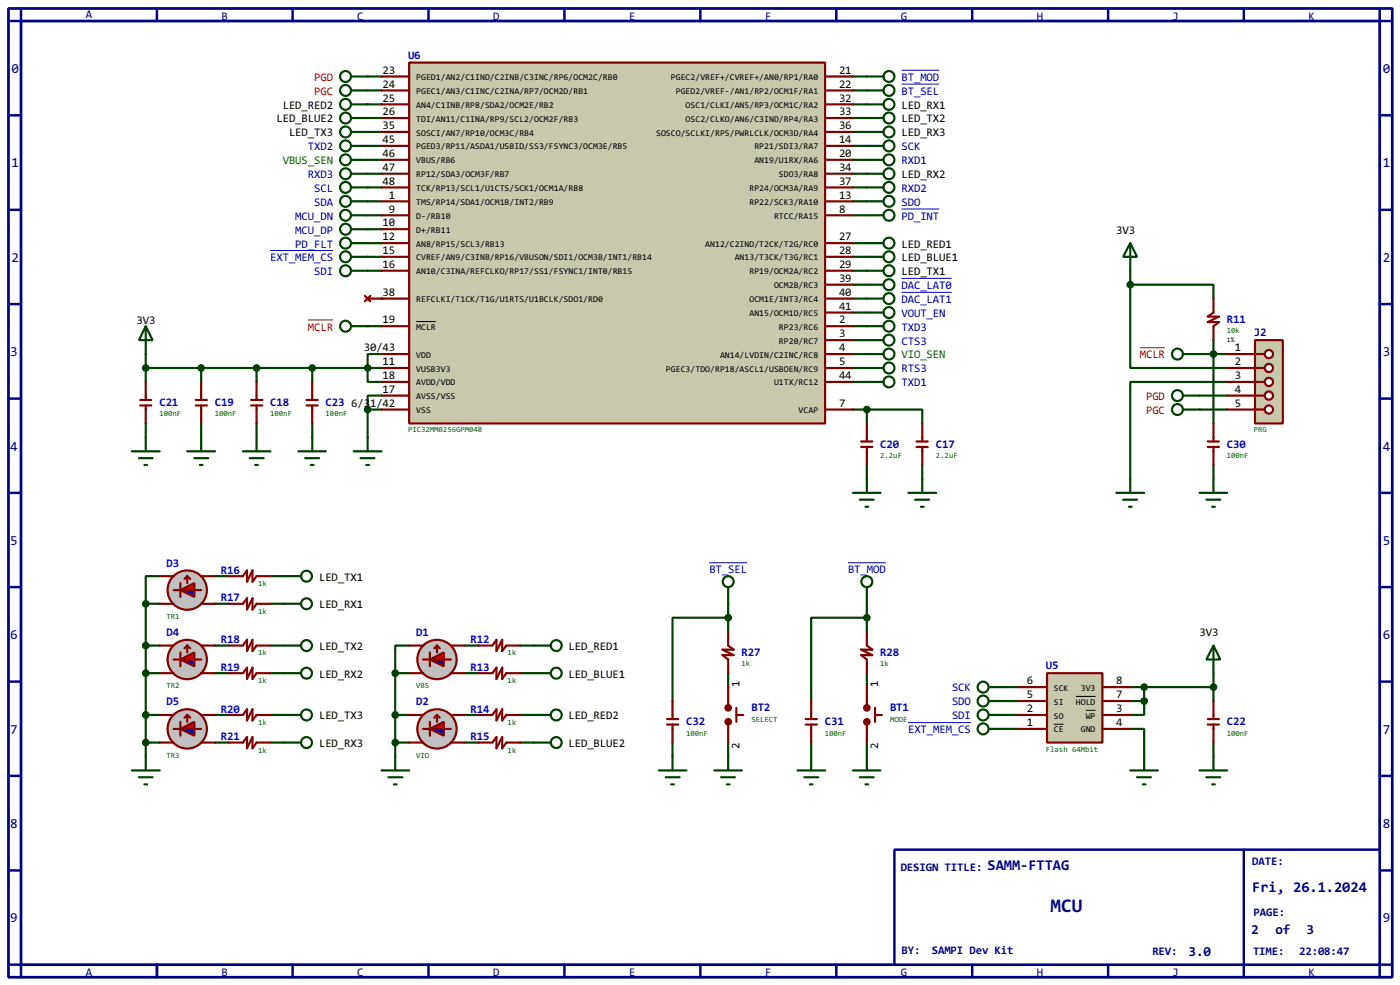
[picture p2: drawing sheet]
<svg xmlns="http://www.w3.org/2000/svg" width="256mm" height="180mm" viewBox="0 0 256 180" stroke-linecap="round" stroke-linejoin="round" font-family="sans-serif">
<path d="M1.6 1.6h253.5v177.3h-253.5zM3.9 3.9h248.9v172.7h-248.9z" fill="none" stroke="#000080" stroke-width=".5"/>
<path d="M3.9 1.6v2.3h-2.3M28.8 1.6v2.3" fill="none" stroke="#000080" stroke-width=".45"/>
<path d="M163.9 155.5h88.9v21.1h-88.9z" fill="#fff" stroke="#000080" stroke-width=".45"/>
<g fill="none" stroke="#000080" stroke-width=".45">
<path d="M53.6 1.6v2.3M78.5 1.6v2.3M103.4 1.6v2.3M128.3 1.6v2.3M153.2 1.6v2.3M178.1 1.6v2.3M203 1.6v2.3M227.9 1.6v2.3M252.8 1.6v2.3h2.3M1.6 21.1h2.3M1.6 38.4h2.3M252.8 21.1h2.3"/>
<path d="M252.8 38.4h2.3M1.6 55.7h2.3M252.8 55.7h2.3M1.6 73h2.3M252.8 73h2.3M1.6 90.2h2.3M252.8 90.2h2.3M1.6 107.5h2.3M252.8 107.5h2.3M1.6 124.8h2.3M252.8 124.8h2.3M1.6 142h2.3"/>
<path d="M1.6 159.3h2.3M227.9 155.5v23.4M252.8 142h2.3M252.8 159.3h2.3M1.6 176.6h2.3v2.3M28.8 176.6v2.3M53.6 176.6v2.3M78.5 176.6v2.3M103.4 176.6v2.3M128.3 176.6v2.3M153.2 176.6v2.3M178.1 176.6v2.3"/>
<path d="M203 176.6v2.3M255.1 176.6h-2.3v2.3"/>
</g>
<g fill="none" stroke="#004000" stroke-width=".4">
<path d="M67.4 14h2.5M67.4 16.6h2.5M67.4 19.1h2.5M156.3 14h2.5M156.3 16.6h2.5M156.3 19.1h2.5M67.4 36.9h2.5M67.4 39.4h2.5M67.4 21.6h2.5M67.4 24.2h2.5M156.3 36.9h2.5M156.3 39.4h2.5"/>
<path d="M156.3 26.7h2.5M156.3 29.3h2.5M156.3 21.6h2.5M156.3 31.8h2.5M156.3 24.2h2.5M156.3 34.3h2.5M67.4 59.7h2.5M67.4 42h2.5M67.4 44.5h2.5M67.4 47h2.5M67.4 49.6h2.5M156.3 59.7h2.5"/>
<path d="M156.3 44.5h2.5M156.3 47h2.5M156.3 49.6h2.5M207.1 52.1v15.3h17.7M207.1 52.1h15.2v2.6M207.1 49.6v2.5M26.7 64.8v5.1M26.7 77.5v2.6M26.7 67.4h43.2M36.9 67.4v2.5M36.9 77.5v2.6M47 67.4v2.5"/>
<path d="M47 77.5v2.6M57.2 67.4v2.5M57.2 77.5v2.6M67.4 75v5.1M67.4 75h2.5M69.9 72.4h-2.5v2.6M69.9 64.8h-2.5v5.1h2.5M156.3 67.4h2.5M156.3 75h2.5M156.3 64.8h2.5M156.3 62.3h2.5M158.8 75h10.2v2.5"/>
<path d="M158.8 75v2.5M219.8 72.4h5M219.8 75h5M219.8 64.8h5M222.3 62.3v15.2M224.8 69.9h-17.7v17.8M158.8 85.1v2.6M169 85.1v2.6M222.3 85.1v2.6M26.7 110.5v28M26.7 118.2h2.6M26.7 110.5h2.6"/>
<path d="M29.3 105.5h-2.6v5M39.4 118.2h2.6M39.4 110.5h2.6M39.4 105.5h2.6M49.6 118.2h2.5M49.6 110.5h2.5M49.6 105.5h2.5M75 118.2h-2.6v5M85.1 118.2h2.6M95.3 118.2h2.5M133.4 113.1h-10.2v15.2M133.4 110.5v5.1"/>
<path d="M158.8 113.1h-10.2v15.2M158.8 110.5v5.1M26.7 130.9h2.6M26.7 123.2h2.6M26.7 135.9h2.6M39.4 130.9h2.6M39.4 123.2h2.6M39.4 135.9h2.6M49.6 130.9h2.5M49.6 123.2h2.5M49.6 135.9h2.5M72.4 130.9h2.6"/>
<path d="M72.4 123.2h2.6M72.4 135.9h2.6M72.4 123.2v15.3M85.1 130.9h2.6M85.1 123.2h2.6M85.1 135.9h2.6M95.3 130.9h2.5M95.3 123.2h2.5M95.3 135.9h2.5M123.2 135.9v2.6M133.4 123.2v2.6M133.4 135.9v2.6"/>
<path d="M148.6 135.9v2.6M158.8 123.2v2.6M158.8 135.9v2.6M184.2 133.4h2.5M184.2 130.9h2.5M184.2 125.8h2.5M184.2 128.3h2.5M207.1 133.4h2.5v5.1M207.1 125.8h15.2M207.1 128.3h2.5M209.6 128.3v2.6h-2.5M209.6 125.8v2.5"/>
<path d="M222.3 123.2v5.1M222.3 135.9v2.6"/>
</g>
<circle cx="69.9" cy="54.7" r=".2" fill="#004000"/>
<g fill="none" stroke="#004000" stroke-width=".4">
<path d="M64.3 29.3h5.6M64.3 34.3h5.6M64.3 36.9h3.1M64.3 39.4h3.1M67.4 26.7h2.5M67.4 31.8h2.5M158.8 26.7h3.1M158.8 29.3h3.1M158.8 36.9h3.1M158.8 39.4h3.1M64.3 42h3.1M64.3 59.7h3.1"/>
<path d="M64.3 49.6h3.1M156.3 52.1h2.5M156.3 54.7h2.5M156.3 57.2h2.5M156.3 69.9h5.6M64.8 82.6h5.1M66.1 83.9h2.5M67.1 85.1h.5M67.4 80.1v2.5M133.4 107.5v3M158.8 107.5v3M222.3 118.2l1.3 2.5h-2.6z"/>
<path d="M222.3 118.2v5M133.4 138.5v2.5M158.8 138.5v2.5M209.6 138.5v2.5M222.3 138.5v2.5M130.9 141h5M132.1 142.3h2.6M133.2 143.6h.5M156.3 141h5M157.5 142.3h2.6M158.6 143.6h.5M207.1 141h5"/>
<path d="M208.3 142.3h2.6M209.4 143.6h.5M219.8 141h5M221 142.3h2.6M222.1 143.6h.5"/>
<circle cx="63.3" cy="34.3" r="1"/>
<circle cx="63.3" cy="36.9" r="1"/>
<circle cx="63.3" cy="39.4" r="1"/>
<circle cx="63.3" cy="29.3" r="1"/>
<circle cx="162.8" cy="36.9" r="1"/>
<circle cx="162.8" cy="39.4" r="1"/>
<circle cx="162.8" cy="26.7" r="1"/>
<circle cx="162.8" cy="29.3" r="1"/>
<circle cx="63.3" cy="42" r="1"/>
<circle cx="63.3" cy="49.6" r="1"/>
<circle cx="63.3" cy="59.7" r="1"/>
<circle cx="162.8" cy="69.9" r="1"/>
<circle cx="133.4" cy="106.5" r="1"/>
<circle cx="158.8" cy="106.5" r="1"/>
</g>
<g fill="none" stroke="#800000" stroke-width=".4">
<path d="M158.8 77.5v3.3M157.8 81.8h2M157.8 80.8h2M158.8 81.8v3.3M133.4 125.8v3.8M133.4 132.1v3.8M134.9 130.9h1.3M134.9 129.6v2.5M158.8 125.8v3.8M158.8 132.1v3.8M160.3 129.6v2.5M160.3 130.9h1.3"/>
<path d="M221.3 131.6h2M221.3 132.6h2M222.3 128.3v3.3M222.3 132.6v3.3"/>
</g>
<path d="M165.2 38.3h6.9M130 103h6.9M155.4 103h6.9" fill="none" stroke="#0000c0" stroke-width=".18"/>
<g fill="#800000" stroke="#800000" stroke-width=".4">
<circle cx="158.8" cy="129.6" r=".5"/>
<circle cx="158.8" cy="132.1" r=".5"/>
<circle cx="133.4" cy="129.6" r=".5"/>
<circle cx="133.4" cy="132.1" r=".5"/>
</g>
<path d="M56.4 58.6h4.6" fill="none" stroke="#f00" stroke-width=".18"/>
<path d="M191.8 123.2h10.2v12.7h-10.2z" fill="#c8c8aa" stroke="#800000" stroke-width=".4"/>
<path d="M186.7 133.4h5.1M186.7 130.9h5.1M186.7 125.8h5.1M186.7 128.3h5.1M202 133.4h5.1M202 130.9h5.1M202 125.8h5.1M202 128.3h5.1" fill="none" stroke="#800000" stroke-width=".4"/>
<path d="M193.1 132.6h1.8M197.1 127.5h3.6M198.9 130h1.8" fill="none" stroke="#000" stroke-width=".18"/>
<g fill="none" stroke="#004000" stroke-width=".4">
<path d="M158.8 14h3.1M158.8 16.6h3.1M64.3 26.7h3.1M64.3 31.8h3.1M158.8 34.3h3.1M64.3 47h3.1M158.8 59.7h3.1M158.8 62.3h3.1M158.8 67.4h3.1M158.8 64.8h3.1M181.2 133.4h3M181.2 130.9h3"/>
<path d="M181.2 125.8h3M181.2 128.3h3"/>
<circle cx="162.8" cy="14" r="1"/>
<circle cx="162.8" cy="16.6" r="1"/>
<circle cx="63.3" cy="26.7" r="1"/>
<circle cx="63.3" cy="31.8" r="1"/>
<circle cx="162.8" cy="34.3" r="1"/>
<circle cx="63.3" cy="47" r="1"/>
<circle cx="162.8" cy="59.7" r="1"/>
<circle cx="162.8" cy="64.8" r="1"/>
<circle cx="162.8" cy="62.3" r="1"/>
<circle cx="162.8" cy="67.4" r="1"/>
<circle cx="180.1" cy="130.9" r="1"/>
<circle cx="180.1" cy="125.8" r="1"/>
<circle cx="180.1" cy="128.3" r="1"/>
<circle cx="180.1" cy="133.4" r="1"/>
</g>
<path d="M165.2 12.9h6.9M165.2 15.4h6.9M49.5 45.9h11.5M166.4 132.3h11.5" fill="none" stroke="#0000c0" stroke-width=".18"/>
<g fill="#004000" stroke="#004000" stroke-width=".4">
<circle cx="222.3" cy="125.8" r=".5"/>
<circle cx="209.6" cy="125.8" r=".5"/>
<circle cx="209.6" cy="128.3" r=".5"/>
</g>
<circle cx="34.3" cy="108" r="3.6" fill="#c0c0c0" stroke="#800000" stroke-width=".4"/>
<path d="M33.1 106.7v2.6" fill="none" stroke="#800000" stroke-width=".4"/>
<path d="M33.1 108h2.5v1.3z" fill="#0000c0" stroke="#800000" stroke-width=".4"/>
<path d="M33.1 108l2.5-1.3v1.3z" fill="#f00" stroke="#800000" stroke-width=".4"/>
<path d="M29.3 110.5h2.5M29.3 105.5h2.5M31.8 108h1.3M34.3 105.5v1.2M34.3 105.5l.6 .5M34.3 105.5l-.5 .5M35.6 108h1.3M36.9 110.5h2.5M36.9 105.5h2.5" fill="none" stroke="#800000" stroke-width=".4"/>
<circle cx="34.3" cy="120.7" r="3.6" fill="#c0c0c0" stroke="#800000" stroke-width=".4"/>
<path d="M33.1 119.4v2.6" fill="none" stroke="#800000" stroke-width=".4"/>
<path d="M33.1 120.7h2.5v1.3z" fill="#0000c0" stroke="#800000" stroke-width=".4"/>
<path d="M33.1 120.7l2.5-1.3v1.3z" fill="#f00" stroke="#800000" stroke-width=".4"/>
<path d="M29.3 118.2h2.5M34.3 118.2v1.2M34.3 118.2l.6 .5M34.3 118.2l-.5 .5M36.9 118.2h2.5M29.3 123.2h2.5M31.8 120.7h1.3M35.6 120.7h1.3M36.9 123.2h2.5" fill="none" stroke="#800000" stroke-width=".4"/>
<circle cx="34.3" cy="133.4" r="3.6" fill="#c0c0c0" stroke="#800000" stroke-width=".4"/>
<path d="M33.1 132.1v2.6" fill="none" stroke="#800000" stroke-width=".4"/>
<path d="M33.1 133.4h2.5v1.3z" fill="#0000c0" stroke="#800000" stroke-width=".4"/>
<path d="M33.1 133.4l2.5-1.3v1.3z" fill="#f00" stroke="#800000" stroke-width=".4"/>
<path d="M29.3 135.9h2.5M29.3 130.9h2.5M31.8 133.4h1.3M34.3 130.9v1.2M34.3 130.9l.6 .5M34.3 130.9l-.5 .5M35.6 133.4h1.3M36.9 135.9h2.5M36.9 130.9h2.5" fill="none" stroke="#800000" stroke-width=".4"/>
<g fill="#004000" stroke="#004000" stroke-width=".4">
<circle cx="26.7" cy="130.9" r=".5"/>
<circle cx="26.7" cy="123.2" r=".5"/>
<circle cx="26.7" cy="118.2" r=".5"/>
<circle cx="26.7" cy="110.5" r=".5"/>
<circle cx="26.7" cy="135.9" r=".5"/>
</g>
<path d="M26.7 138.5v2.5M24.2 141h5.1M25.5 142.3h2.5M26.5 143.6h.5" fill="none" stroke="#004000" stroke-width=".4"/>
<circle cx="80" cy="120.7" r="3.6" fill="#c0c0c0" stroke="#800000" stroke-width=".4"/>
<path d="M78.8 119.4v2.6" fill="none" stroke="#800000" stroke-width=".4"/>
<path d="M78.8 120.7h2.5v1.3z" fill="#0000c0" stroke="#800000" stroke-width=".4"/>
<path d="M78.8 120.7l2.5-1.3v1.3z" fill="#f00" stroke="#800000" stroke-width=".4"/>
<path d="M75 118.2h2.5M80.1 118.2v1.2M80.1 118.2l.5 .5M80.1 118.2l-.5 .5M82.6 118.2h2.5M75 123.2h2.5M77.5 120.7h1.3M81.3 120.7h1.3M82.6 123.2h2.5" fill="none" stroke="#800000" stroke-width=".4"/>
<circle cx="80" cy="133.4" r="3.6" fill="#c0c0c0" stroke="#800000" stroke-width=".4"/>
<path d="M78.8 132.1v2.6" fill="none" stroke="#800000" stroke-width=".4"/>
<path d="M78.8 133.4h2.5v1.3z" fill="#0000c0" stroke="#800000" stroke-width=".4"/>
<path d="M78.8 133.4l2.5-1.3v1.3z" fill="#f00" stroke="#800000" stroke-width=".4"/>
<g fill="none" stroke="#800000" stroke-width=".4">
<path d="M25.7 74.2h2M25.7 73.2h2M26.7 69.9v3.3M26.7 74.2v3.3M35.9 74.2h2M35.9 73.2h2M36.9 69.9v3.3M36.9 74.2v3.3M46 74.2h2.1M46 73.2h2.1M47 69.9v3.3M47 74.2v3.3"/>
<path d="M56.2 74.2h2M56.2 73.2h2M57.2 69.9v3.3M57.2 74.2v3.3M169 77.5v3.3M167.9 81.8h2.1M167.9 80.8h2.1M169 81.8v3.3M42 105.5h2.5l.8-1.1v2.1l1-2.1v2.1l.7-1h2.6M42 110.5h2.5l.8-1v2.1l1-2.1v2.1l.7-1.1h2.6M42 118.2h2.5l.8-1.1v2.1l1-2.1v2.1l.7-1h2.6M87.7 118.2h2.5l.8-1.1v2.1l1-2.1v2.1l.8-1h2.5"/>
<path d="M42 135.9h2.5l.8-1v2.1l1-2.1v2.1l.7-1.1h2.6M42 130.9h2.5l.8-1.1v2.1l1-2.1v2.1l.7-1h2.6M42 123.2h2.5l.8-1v2.1l1-2.1v2.1l.7-1.1h2.6M75 135.9h2.5M75 130.9h2.5M77.5 133.4h1.3M80.1 130.9v1.2M80.1 130.9l.5 .5M80.1 130.9l-.5 .5M81.3 133.4h1.3M82.6 135.9h2.5M82.6 130.9h2.5"/>
<path d="M87.7 135.9h2.5l.8-1v2.1l1-2.1v2.1l.8-1.1h2.5M87.7 130.9h2.5l.8-1.1v2.1l1-2.1v2.1l.8-1h2.5M87.7 123.2h2.5l.8-1v2.1l1-2.1v2.1l.8-1.1h2.5"/>
</g>
<g fill="#004000" stroke="#004000" stroke-width=".4">
<circle cx="72.4" cy="135.9" r=".5"/>
<circle cx="72.4" cy="130.9" r=".5"/>
<circle cx="72.4" cy="123.2" r=".5"/>
<circle cx="26.7" cy="67.4" r=".5"/>
<circle cx="36.8" cy="67.4" r=".5"/>
<circle cx="67.3" cy="75" r=".5"/>
<circle cx="67.3" cy="67.4" r=".5"/>
<circle cx="47" cy="67.4" r=".5"/>
<circle cx="57.2" cy="67.4" r=".5"/>
<circle cx="158.8" cy="75" r=".5"/>
</g>
<g fill="none" stroke="#004000" stroke-width=".4">
<path d="M64.3 19.1h3.1M64.3 16.6h3.1M64.3 14h3.1M158.8 19.1h3.1M64.3 21.6h3.1M64.3 24.2h3.1M158.8 21.6h3.1M158.8 31.8h3.1M158.8 24.2h3.1M26.7 59.7l1.3 2.6h-2.5zM26.7 59.7v5.1M64.3 44.5h3.1"/>
<path d="M158.8 49.6h3.1M158.8 44.5h3.1M158.8 47h3.1M216.7 64.8h3.1M216.7 75h3.1M216.7 72.4h3.1M24.2 82.6h5.1M25.5 83.9h2.5M26.5 85.1h.5M26.7 80.1v2.5M34.3 82.6h5.1M35.6 83.9h2.6"/>
<path d="M36.6 85.1h.5M36.9 80.1v2.5M44.5 82.6h5.1M45.8 83.9h2.5M46.8 85.1h.5M47 80.1v2.5M54.7 82.6h5M55.9 83.9h2.6M57 85.1h.5M57.2 80.1v2.5M156.3 90.2h5M157.5 91.5h2.6"/>
<path d="M158.6 92.8h.5M158.8 87.7v2.5M166.4 90.2h5.1M167.7 91.5h2.5M168.7 92.8h.5M169 87.7v2.5M52.1 105.5h3.1M52.1 110.5h3.1M52.1 118.2h3.1M97.8 118.2h3.1M52.1 123.2h3.1M52.1 130.9h3.1"/>
<path d="M52.1 135.9h3.1M72.4 138.5v2.5M97.8 123.2h3.1M97.8 130.9h3.1M97.8 135.9h3.1M69.9 141h5.1M71.2 142.3h2.5M72.2 143.6h.5"/>
<circle cx="63.3" cy="16.6" r="1"/>
<circle cx="63.3" cy="14" r="1"/>
<circle cx="63.3" cy="19.1" r="1"/>
<circle cx="162.8" cy="19.1" r="1"/>
<circle cx="63.3" cy="24.2" r="1"/>
<circle cx="63.3" cy="21.6" r="1"/>
<circle cx="162.8" cy="31.8" r="1"/>
<circle cx="162.8" cy="24.2" r="1"/>
<circle cx="162.8" cy="21.6" r="1"/>
<circle cx="63.3" cy="44.5" r="1"/>
<circle cx="162.8" cy="49.6" r="1"/>
<circle cx="162.8" cy="44.5" r="1"/>
<circle cx="162.8" cy="47" r="1"/>
<circle cx="215.7" cy="72.4" r="1"/>
<circle cx="215.7" cy="64.8" r="1"/>
<circle cx="215.7" cy="75" r="1"/>
<circle cx="56.1" cy="118.2" r="1"/>
<circle cx="56.1" cy="110.5" r="1"/>
<circle cx="56.1" cy="105.5" r="1"/>
<circle cx="101.9" cy="118.2" r="1"/>
<circle cx="56.1" cy="135.9" r="1"/>
<circle cx="56.1" cy="130.9" r="1"/>
<circle cx="56.1" cy="123.2" r="1"/>
<circle cx="101.9" cy="130.9" r="1"/>
<circle cx="101.9" cy="123.2" r="1"/>
<circle cx="101.9" cy="135.9" r="1"/>
</g>
<path d="M208.8 63.7h4.6" fill="none" stroke="#f00" stroke-width=".18"/>
<path d="M229.9 62.3h5.1v15.2h-5.1z" fill="#c8c8aa" stroke="#800000" stroke-width=".4"/>
<path d="M229.9 64.8h1.8" fill="none" stroke="#800000" stroke-width=".4"/>
<circle cx="232.4" cy="64.8" r=".75" fill="#feffff" stroke="#800000" stroke-width=".4"/>
<path d="M229.9 67.4h1.8" fill="none" stroke="#800000" stroke-width=".4"/>
<circle cx="232.4" cy="67.4" r=".75" fill="#feffff" stroke="#800000" stroke-width=".4"/>
<path d="M229.9 69.9h1.8" fill="none" stroke="#800000" stroke-width=".4"/>
<circle cx="232.4" cy="69.9" r=".75" fill="#feffff" stroke="#800000" stroke-width=".4"/>
<path d="M229.9 72.4h1.8" fill="none" stroke="#800000" stroke-width=".4"/>
<circle cx="232.4" cy="72.4" r=".75" fill="#feffff" stroke="#800000" stroke-width=".4"/>
<path d="M229.9 75h1.8" fill="none" stroke="#800000" stroke-width=".4"/>
<circle cx="232.4" cy="75" r=".75" fill="#feffff" stroke="#800000" stroke-width=".4"/>
<g fill="none" stroke="#800000" stroke-width=".4">
<path d="M66.9 54.2l1 1M67.4 54.7h2.5M67.9 54.2l-1 1M222.3 54.7v2.5l-1 .8h2l-2 1h2l-1 .7v2.6M222.3 77.5v3.3M224.8 64.8h5.1M224.8 67.4h5.1M224.8 69.9h5.1M224.8 72.4h5.1M224.8 75h5.1M221.3 81.8h2M221.3 80.8h2"/>
<path d="M222.3 81.8v3.3M133.4 115.6v2.6l1 .7h-2l2 1h-2l1 .8v2.5M158.8 115.6v2.6l1 .7h-2l2 1h-2l1 .8v2.5M122.2 132.6h2.1M122.2 131.6h2.1M123.2 128.3v3.3M123.2 132.6v3.3M147.6 132.6h2.1M147.6 131.6h2.1M148.6 128.3v3.3M148.6 132.6v3.3"/>
</g>
<g fill="none" stroke="#004000" stroke-width=".4">
<path d="M207.1 44.5l1.2 2.5h-2.5zM207.1 44.5v5.1M204.5 90.2h5.1M205.8 91.5h2.5M206.8 92.8h.5M207.1 87.7v2.5M219.8 90.2h5M221 91.5h2.6M222.1 92.8h.5M222.3 87.7v2.5M123.2 138.5v2.5M148.6 138.5v2.5"/>
<path d="M120.7 141h5.1M122 142.3h2.5M123 143.6h.5M146.1 141h5.1M147.4 142.3h2.5M148.4 143.6h.5"/>
</g>
<g fill="#004000" stroke="#004000" stroke-width=".4">
<circle cx="222.3" cy="64.8" r=".5"/>
<circle cx="207" cy="52.1" r=".5"/>
<circle cx="158.8" cy="113.1" r=".5"/>
<circle cx="133.4" cy="113.1" r=".5"/>
</g>
<path d="M75 11.5h76.2v66h-76.2z" fill="#c8c8aa" stroke="#800000" stroke-width=".4"/>
<g fill="none" stroke="#800000" stroke-width=".4">
<path d="M69.9 14h5.1M69.9 16.6h5.1M69.9 19.1h5.1M151.2 14h5.1M151.2 16.6h5.1M151.2 19.1h5.1M69.9 36.9h5.1M69.9 39.4h5.1M69.9 26.7h5.1M69.9 29.3h5.1M69.9 21.6h5.1M69.9 31.8h5.1"/>
<path d="M69.9 24.2h5.1M69.9 34.3h5.1M151.2 36.9h5.1M151.2 39.4h5.1M151.2 26.7h5.1M151.2 29.3h5.1M151.2 21.6h5.1M151.2 31.8h5.1M151.2 24.2h5.1M151.2 34.3h5.1M69.9 59.7h5.1M69.9 42h5.1"/>
<path d="M69.9 44.5h5.1M69.9 47h5.1M69.9 49.6h5.1M69.9 54.7h5.1M151.2 59.7h5.1M151.2 44.5h5.1M151.2 47h5.1M151.2 49.6h5.1M151.2 54.7h5.1M151.2 52.1h5.1M151.2 57.2h5.1M69.9 64.8h5.1"/>
<path d="M69.9 67.4h5.1M69.9 75h5.1M69.9 72.4h5.1M69.9 69.9h5.1M151.2 62.3h5.1M151.2 64.8h5.1M151.2 67.4h5.1M151.2 75h5.1M151.2 69.9h5.1"/>
</g>
<path d="M76.3 58.9h3.6" fill="none" stroke="#000" stroke-width=".18"/>
<g fill="none" stroke="#004000" stroke-width=".4">
<path d="M158.8 52.1h3.1M158.8 54.7h3.1M158.8 57.2h3.1"/>
<circle cx="162.8" cy="54.7" r="1"/>
<circle cx="162.8" cy="52.1" r="1"/>
<circle cx="162.8" cy="57.2" r="1"/>
</g>
<path d="M165.2 51h9.2M165.2 53.5h9.2" fill="none" stroke="#0000c0" stroke-width=".18"/>
<text font-size="4.2" fill="#000080" x="192.5" y="167">MCU</text>
<g font-size="3.2" fill="#000080">
<text x="180.9" y="159.3">SAMM-FTTAG</text>
<text x="229.4" y="163.2">Fri, 26.1.2024</text>
</g>
<g font-size="3" fill="#000080">
<text x="2.1" y="13.4">0</text>
<text x="253.4" y="13.4">0</text>
<text x="2.1" y="30.7">1</text>
<text x="253.4" y="30.7">1</text>
<text x="2.1" y="47.9">2</text>
<text x="253.4" y="47.9">2</text>
<text x="1.9" y="65.2">3</text>
<text x="253.4" y="65.2">3</text>
<text x="1.9" y="82.5">4</text>
<text x="253.4" y="82.5">4</text>
<text x="1.9" y="99.8">5</text>
<text x="253.4" y="99.8">5</text>
<text x="1.9" y="117">6</text>
<text x="253.4" y="117">6</text>
<text x="1.9" y="134.3">7</text>
<text x="253.4" y="134.3">7</text>
<text x="1.9" y="151.6">8</text>
<text x="253.4" y="151.6">8</text>
<text x="1.9" y="168.8">9</text>
<text x="229.2" y="170.9">2</text>
<text x="233.7" y="170.9">of</text>
<text x="239.4" y="170.9">3</text>
<text x="253.4" y="168.8">9</text>
<text x="217.8" y="174.9">3.0</text>
</g>
<g font-size="2.5" fill="#000080">
<text x="15.7" y="3.4">A</text>
<text x="40.6" y="3.6">B</text>
<text x="65.5" y="3.6">C</text>
<text x="90.4" y="3.6">D</text>
<text x="115.3" y="3.6">E</text>
<text x="140.2" y="3.6">F</text>
<text x="165.1" y="3.6">G</text>
<text x="190" y="3.6">H</text>
<text x="214.8" y="3.6">J</text>
<text x="239.7" y="3.6">K</text>
<text x="165" y="159.4">DESIGN TITLE:</text>
<text x="229.4" y="158.3">DATE:</text>
<text x="229.7" y="167.7">PAGE:</text>
<text x="15.7" y="178.7">A</text>
<text x="40.6" y="178.7">B</text>
<text x="65.5" y="178.7">C</text>
<text x="90.4" y="178.7">D</text>
<text x="115.3" y="178.7">E</text>
<text x="140.2" y="178.7">F</text>
<text x="165.1" y="178.7">G</text>
<text x="165.2" y="174.6">BY:</text>
<text x="170.7" y="174.6">SAMPI Dev Kit</text>
<text x="190" y="178.7">H</text>
<text x="211.1" y="174.8">REV:</text>
<text x="214.8" y="178.7">J</text>
<text x="229.6" y="174.8">TIME:</text>
<text x="238" y="174.8">22:08:47</text>
<text x="239.7" y="178.7">K</text>
</g>
<g font-size="2.5" fill="#0000c0">
<text x="74.8" y="10.8">U6</text>
<text x="165.2" y="14.8">BT_MOD</text>
<text x="165.2" y="17.3">BT_SEL</text>
<text x="56.4" y="27.5">TXD2</text>
<text x="165.2" y="27.5">SCK</text>
<text x="56.4" y="32.6">RXD3</text>
<text x="57.6" y="35.1">SCL</text>
<text x="165.2" y="30">RXD1</text>
<text x="165.2" y="35.1">RXD2</text>
<text x="54.1" y="40.2">MCU_DN</text>
<text x="57.6" y="37.7">SDA</text>
<text x="165.2" y="40.2">PD_INT</text>
<text x="165.2" y="37.7">SDO</text>
<text x="49.5" y="47.8">EXT_MEM_CS</text>
<text x="54.1" y="42.7">MCU_DP</text>
<text x="54.1" y="45.3">PD_FLT</text>
<text x="57.6" y="50.4">SDI</text>
<text x="165.2" y="52.9">DAC_LAT0</text>
<text x="165.2" y="55.4">DAC_LAT1</text>
<text x="165.2" y="58">VOUT_EN</text>
<text x="224.8" y="59.1">R11</text>
<text x="165.2" y="63.1">CTS3</text>
<text x="165.2" y="60.5">TXD3</text>
<text x="229.7" y="61.6">J2</text>
<text x="165.2" y="70.7">TXD1</text>
<text x="165.2" y="68.1">RTS3</text>
<text x="29.2" y="74.3">C21</text>
<text x="39.4" y="74.3">C19</text>
<text x="49.5" y="74.3">C18</text>
<text x="59.7" y="74.3">C23</text>
<text x="161.3" y="81.9">C20</text>
<text x="171.5" y="81.9">C17</text>
<text x="224.8" y="81.9">C30</text>
<text x="30.5" y="103.7">D3</text>
<text x="40.5" y="105">R16</text>
<text x="130" y="105">BT_SEL</text>
<text x="155.4" y="105">BT_MOD</text>
<text x="40.5" y="110.1">R17</text>
<text x="30.5" y="116.4">D4</text>
<text x="40.5" y="117.7">R18</text>
<text x="76.3" y="116.4">D1</text>
<text x="86.2" y="117.7">R12</text>
<text x="40.5" y="122.8">R19</text>
<text x="86.2" y="122.8">R13</text>
<text x="135.9" y="120">R27</text>
<text x="161.3" y="120">R28</text>
<text x="191.6" y="122.5">U5</text>
<text x="30.5" y="129.1">D5</text>
<text x="40.5" y="130.4">R20</text>
<text x="76.3" y="129.1">D2</text>
<text x="86.2" y="130.4">R14</text>
<text x="137.7" y="130.2">BT2</text>
<text x="163.1" y="130.2">BT1</text>
<text x="174.4" y="131.7">SDI</text>
<text x="174.4" y="126.6">SCK</text>
<text x="174.4" y="129.1">SDO</text>
<text x="40.5" y="135.5">R21</text>
<text x="86.2" y="135.5">R15</text>
<text x="125.7" y="132.7">C32</text>
<text x="151.1" y="132.7">C31</text>
<text x="166.4" y="134.2">EXT_MEM_CS</text>
<text x="224.8" y="132.7">C22</text>
</g>
<g font-size="2.5" fill="#f00">
<text x="57.6" y="17.3">PGC</text>
<text x="57.6" y="14.8">PGD</text>
<text x="56.4" y="60.5">MCLR</text>
<text x="208.8" y="65.6">MCLR</text>
<text x="210" y="75.8">PGC</text>
<text x="210" y="73.2">PGD</text>
</g>
<g font-size="2.5">
<text x="70.1" y="13.5">23</text>
<text x="70.1" y="16.1">24</text>
<text x="153.7" y="13.5">21</text>
<text x="153.7" y="16.1">22</text>
<text x="50.7" y="22.4">LED_BLUE2</text>
<text x="51.8" y="19.9">LED_RED2</text>
<text x="70.1" y="18.6">25</text>
<text x="70.1" y="21.1">26</text>
<text x="70.1" y="23.6">35</text>
<text x="153.7" y="18.6">32</text>
<text x="153.7" y="21.1">33</text>
<text x="153.7" y="23.6">36</text>
<text x="165.2" y="19.9">LED_RX1</text>
<text x="165.2" y="22.4">LED_TX2</text>
<text x="53" y="25">LED_TX3</text>
<text x="70.1" y="26.2">45</text>
<text x="70.1" y="28.8">46</text>
<text x="153.7" y="26.2">14</text>
<text x="153.7" y="28.8">20</text>
<text x="165.2" y="25">LED_RX3</text>
<text x="70.1" y="31.3">47</text>
<text x="70.1" y="33.8">48</text>
<text x="153.7" y="31.3">34</text>
<text x="153.7" y="33.8">37</text>
<text x="165.2" y="32.6">LED_RX2</text>
<text x="70.1" y="41.5">10</text>
<text x="71.3" y="36.3">1</text>
<text x="71.3" y="38.9">9</text>
<text x="153.7" y="38.9">8</text>
<text x="153.7" y="36.3">13</text>
<text x="70.1" y="44">12</text>
<text x="70.1" y="46.5">15</text>
<text x="153.7" y="44">27</text>
<text x="153.7" y="46.5">28</text>
<text x="165.2" y="45.3">LED_RED1</text>
<text x="165.2" y="47.8">LED_BLUE1</text>
<text x="204.5" y="42.7">3V3</text>
<text x="70.1" y="49">16</text>
<text x="153.7" y="49">29</text>
<text x="153.7" y="51.6">39</text>
<text x="165.2" y="50.4">LED_TX1</text>
<text x="25" y="59.3">3V3</text>
<text x="70.1" y="59.2">19</text>
<text x="70.1" y="54.2">38</text>
<text x="153.7" y="59.2">2</text>
<text x="153.7" y="54.2">40</text>
<text x="153.7" y="56.7">41</text>
<text x="66.7" y="64.3">30/43</text>
<text x="153.7" y="61.7">3</text>
<text x="153.7" y="64.3">4</text>
<text x="226.2" y="64.3">1</text>
<text x="70.1" y="66.9">11</text>
<text x="70.1" y="71.9">17</text>
<text x="70.1" y="69.4">18</text>
<text x="153.7" y="66.9">5</text>
<text x="153.7" y="69.4">44</text>
<text x="226.2" y="66.9">2</text>
<text x="226.2" y="69.4">3</text>
<text x="226.2" y="71.9">4</text>
<text x="64.4" y="74.4">6/3</text>
<text x="67.8" y="74.4">1/42</text>
<text x="153.7" y="74.4">7</text>
<text x="226.2" y="74.4">5</text>
<text x="58.5" y="106.3">LED_TX1</text>
<text x="58.5" y="111.3">LED_RX1</text>
<text x="58.5" y="119">LED_TX2</text>
<text x="104.2" y="119">LED_RED1</text>
<text x="219.8" y="116.4">3V3</text>
<text x="58.5" y="124">LED_RX2</text>
<text x="104.2" y="124">LED_BLUE1</text>
<text x="135.5" y="125.8" transform="rotate(-90 135.5 125.8)">1</text>
<text x="160.9" y="125.8" transform="rotate(-90 160.9 125.8)">1</text>
<text x="188.1" y="125.3">6</text>
<text x="204.5" y="125.3">8</text>
<text x="58.5" y="131.7">LED_TX3</text>
<text x="104.2" y="131.7">LED_RED2</text>
<text x="188.1" y="130.4">2</text>
<text x="188.1" y="127.8">5</text>
<text x="204.5" y="130.4">3</text>
<text x="204.5" y="127.8">7</text>
<text x="58.5" y="136.7">LED_RX3</text>
<text x="104.2" y="136.7">LED_BLUE2</text>
<text x="135.5" y="137.1" transform="rotate(-90 135.5 137.1)">2</text>
<text x="160.9" y="137.1" transform="rotate(-90 160.9 137.1)">2</text>
<text x="188.1" y="132.9">1</text>
<text x="204.5" y="132.9">4</text>
</g>
<g font-size="2.5" fill="#008000">
<text x="51.8" y="30">VBUS_SEN</text>
<text x="165.2" y="65.6">VIO_SEN</text>
</g>
<g font-size="1.9">
<text x="76.3" y="14.6">PGED1/AN2/C1IND/C2INB/C3INC/RP6/OCM2C/RB0</text>
<text x="76.3" y="17.2">PGEC1/AN3/C1INC/C2INA/RP7/OCM2D/RB1</text>
<text x="122.9" y="14.6">PGEC2/VREF+/CVREF+/AN0/RP1/RA0</text>
<text x="123.8" y="17.2">PGED2/VREF-/AN1/RP2/OCM1F/RA1</text>
<text x="76.3" y="19.8">AN4/C1INB/RP8/SDA2/OCM2E/RB2</text>
<text x="76.3" y="22.2">TDI/AN11/C1INA/RP9/SCL2/OCM2F/RB3</text>
<text x="125.6" y="19.8">OSC1/CLKI/AN5/RP3/OCM1C/RA2</text>
<text x="125.6" y="22.2">OSC2/CLKO/AN6/C3IND/RP4/RA3</text>
<text x="76.3" y="24.8">SOSCI/AN7/RP10/OCM3C/RB4</text>
<text x="76.3" y="27.3">PGED3/RP11/ASDA1/USBID/SS3/FSYNC3/OCM3E/RB5</text>
<text x="76.3" y="29.9">VBUS/RB6</text>
<text x="120.2" y="24.8">SOSCO/SCLKI/RP5/PWRLCLK/OCM3D/RA4</text>
<text x="138.2" y="27.3">RP21/SDI3/RA7</text>
<text x="138.2" y="29.9">AN19/U1RX/RA6</text>
<text x="76.3" y="32.5">RP12/SDA3/OCM3F/RB7</text>
<text x="76.3" y="34.9">TCK/RP13/SCL1/U1CTS/SCK1/OCM1A/RB8</text>
<text x="137.3" y="34.9">RP24/OCM3A/RA9</text>
<text x="142.7" y="32.5">SDO3/RA8</text>
<text x="76.3" y="37.5">TMS/RP14/SDA1/OCM1B/INT2/RB9</text>
<text x="76.3" y="40">D-/RB10</text>
<text x="137.3" y="37.5">RP22/SCK3/RA10</text>
<text x="141.8" y="40">RTCC/RA15</text>
<text x="76.3" y="42.6">D+/RB11</text>
<text x="76.3" y="45.2">AN8/RP15/SCL3/RB13</text>
<text x="76.3" y="47.6">CVREF/AN9/C3INB/RP16/VBUSON/SDI1/OCM3B/INT1/RB14</text>
<text x="129.2" y="45.2">AN12/C2IND/T2CK/T2G/RC0</text>
<text x="134.6" y="47.6">AN13/T3CK/T3G/RC1</text>
<text x="76.3" y="50.2">AN10/C3INA/REFCLKO/RP17/SS1/FSYNC1/INT0/RB15</text>
<text x="137.3" y="50.2">RP19/OCM2A/RC2</text>
<text x="141.8" y="52.8">OCM2B/RC3</text>
<text x="76.3" y="55.3">REFCLKI/T1CK/T1G/U1RTS/U1BCLK/SDO1/RD0</text>
<text x="137.3" y="55.3">OCM1E/INT3/RC4</text>
<text x="137.3" y="57.9">AN15/OCM1D/RC5</text>
<text x="76.3" y="60.3">MCLR</text>
<text x="76.3" y="65.5">VDD</text>
<text x="131.9" y="65.5">AN14/LVDIN/C2INC/RC8</text>
<text x="142.7" y="60.3">RP23/RC6</text>
<text x="142.7" y="62.9">RP20/RC7</text>
<text x="76.3" y="68">VUSB3V3</text>
<text x="76.3" y="70.6">AVDD/VDD</text>
<text x="122" y="68">PGEC3/TDO/RP18/ASCL1/USBOEN/RC9</text>
<text x="141.8" y="70.6">U1TX/RC12</text>
<text x="76.3" y="75.6">VSS</text>
<text x="76.3" y="73">AVSS/VSS</text>
<text x="146.3" y="75.6">VCAP</text>
<text x="193.1" y="131.5">SO</text>
<text x="193.1" y="126.4">SCK</text>
<text x="193.1" y="129">SI</text>
<text x="197.1" y="129">HOLD</text>
<text x="198" y="126.4">3V3</text>
<text x="198.9" y="131.5">WP</text>
<text x="193.1" y="134.1">CE</text>
<text x="198" y="134.1">GND</text>
</g>
<g font-size="1.7" fill="#008000">
<text x="224.8" y="61">10k</text>
<text x="29.2" y="76.2">100nF</text>
<text x="39.4" y="76.2">100nF</text>
<text x="49.5" y="76.2">100nF</text>
<text x="59.7" y="76.2">100nF</text>
<text x="74.8" y="79.2">PIC32MM0256GPM048</text>
<text x="161.3" y="83.9">2.2uF</text>
<text x="171.5" y="83.9">2.2uF</text>
<text x="224.8" y="83.9">100nF</text>
<text x="229.7" y="79.2">PRG</text>
<text x="47.3" y="107.3">1k</text>
<text x="30.5" y="113.3">TR1</text>
<text x="47.3" y="112.4">1k</text>
<text x="47.3" y="120">1k</text>
<text x="93" y="120">1k</text>
<text x="30.5" y="126">TR2</text>
<text x="47.3" y="125.1">1k</text>
<text x="76.3" y="126">VBS</text>
<text x="93" y="125.1">1k</text>
<text x="135.9" y="122">1k</text>
<text x="161.3" y="122">1k</text>
<text x="47.3" y="132.7">1k</text>
<text x="47.3" y="137.8">1k</text>
<text x="93" y="132.7">1k</text>
<text x="93" y="137.8">1k</text>
<text x="125.7" y="134.7">100nF</text>
<text x="137.7" y="132.1">SELECT</text>
<text x="151.1" y="134.7">100nF</text>
<text x="163.1" y="132.1">MODE</text>
<text x="191.6" y="137.6">Flash 64Mbit</text>
<text x="224.8" y="134.7">100nF</text>
<text x="30.5" y="138.7">TR3</text>
<text x="76.3" y="138.7">VIO</text>
</g>
<text font-size="1.5" x="224.8" y="62.6">1%</text>
</svg>
